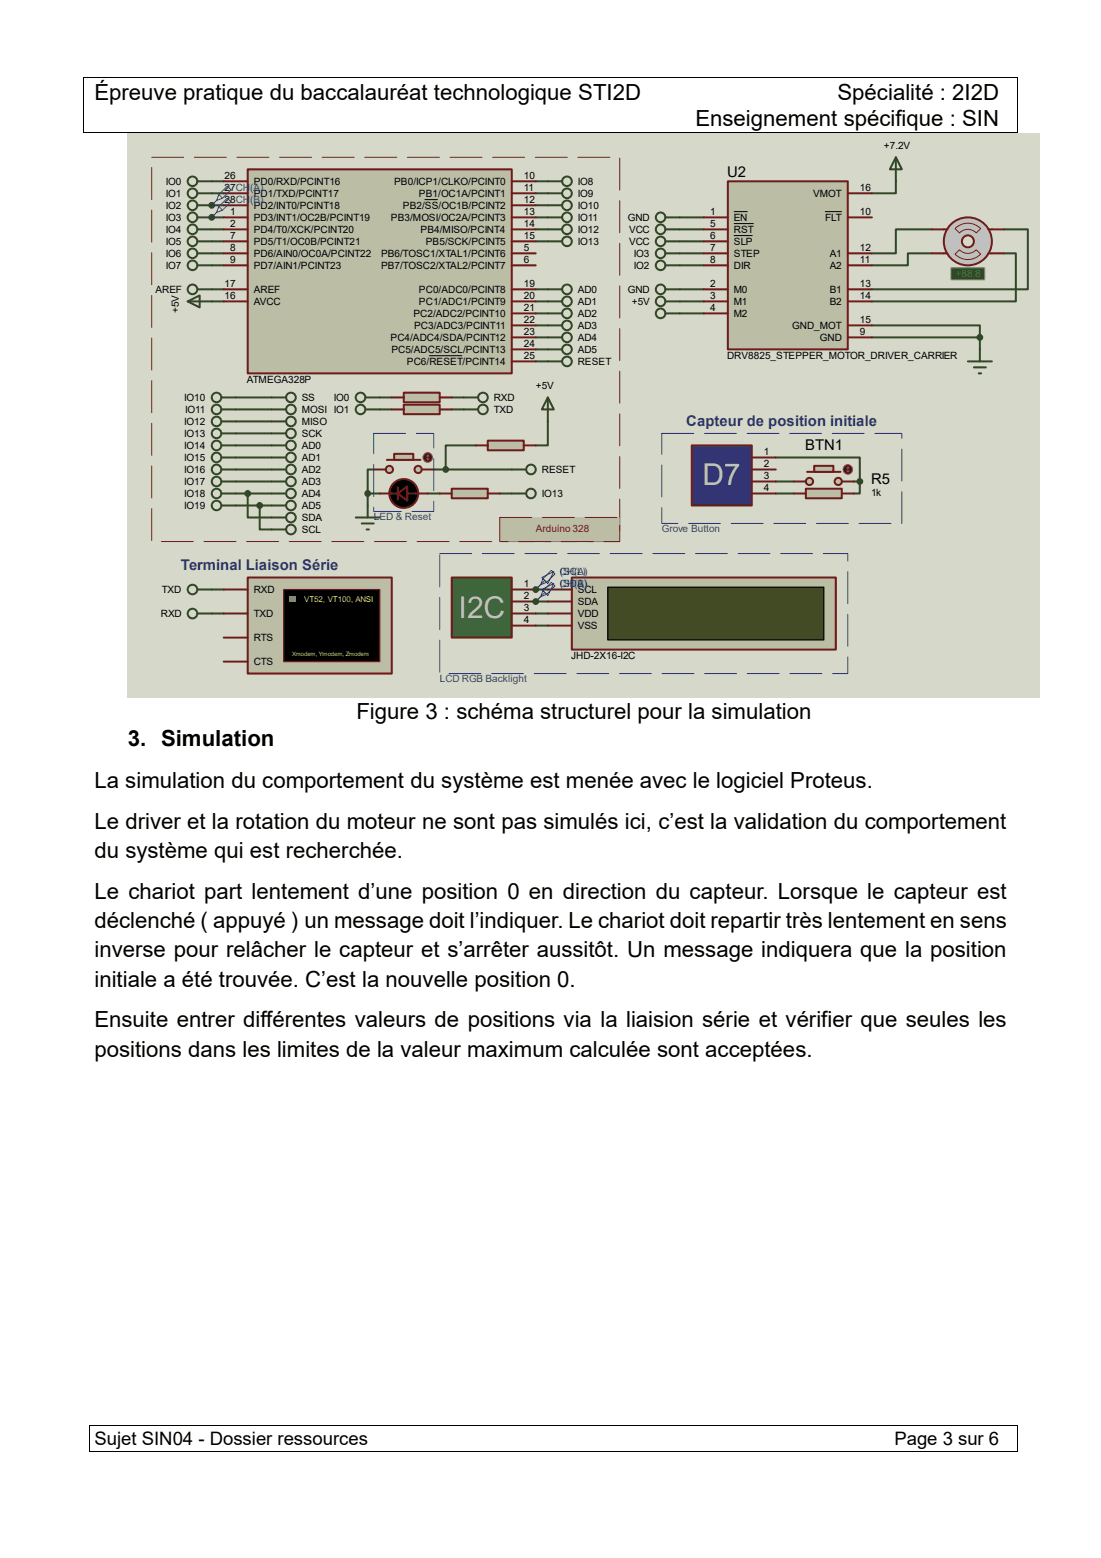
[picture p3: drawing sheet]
<svg xmlns="http://www.w3.org/2000/svg" width="210mm" height="297mm" viewBox="0 0 210 297" stroke-linecap="round" stroke-linejoin="round" font-family="sans-serif">
<path d="M15.9 14.6h.2v.2h-.2zM193.9 14.6h.2v.2h-.2z" fill="#000"/>
<path d="M15.9 14.7h178.2M16 14.8v5.2M194 14.8v5.2" fill="none" stroke="#000" stroke-width=".19"/>
<path d="M18 20h172.5v4.9h-172.5z" fill="#fff"/>
<path d="M15.9 25.2h.2v.2h-.2zM193.9 25.2h.2v.2h-.2z" fill="#000"/>
<path d="M15.9 25.3h178.2M16 20v5.2M194 20v5.2" fill="none" stroke="#000" stroke-width=".19"/>
<g fill="#fff">
<path d="M179.8 272.2h1.9v4.1h-1.9z"/>
<path d="M188.6 272.2h1.9v4.1h-1.9z"/>
<path d="M18 272.2h161.8v4.1h-161.8z"/>
<path d="M181.7 272.2h6.9v4.1h-6.9z"/>
</g>
<path d="M17 271.7h.1v.2h-.1zM17 276.6h.1v.2h-.1zM193.9 271.7h.2v.2h-.2zM193.9 276.6h.2v.2h-.2z" fill="#000"/>
<path d="M17 271.8h177.1M17 276.7h177.1M17.1 271.9v4.7M194 271.9v4.7" fill="none" stroke="#000" stroke-width=".19"/>
<path d="M24.4 25.4h174v107.6h-174z" fill="#d6d9c9"/>
<g fill="none" stroke="#314725" stroke-width=".38">
<path d="M40.4 36.9h2.3M40.4 34.6h2.3M102.2 36.9h2.3M102.2 34.6h2.3M102.2 39.1h2.3M40.4 55.2h2.3M40.4 57.5h2.3M40.4 50.6h2.3M40.4 48.3h2.3M40.4 46h2.3M40.4 43.7h2.3M102.2 46h2.3"/>
<path d="M102.2 43.7h2.3M102.2 41.4h2.3M102.2 55.2h2.3M102.2 57.5h2.3M102.2 59.8h2.3M45 75.8h6.8M45 78.1h6.8M72.4 75.8h2.3M72.4 78.1h2.3M86.1 75.8h2.4M86.1 78.1h2.4M102.2 62h2.3"/>
<path d="M102.2 64.3h2.3M102.2 66.6h2.3M102.2 68.9h2.3M45 94.1h6.8M45 96.4h6.8M45 89.5h6.8M45 84.9h6.8M45 87.2h6.8M45 91.8h6.8M45 80.3h6.8M45 82.6h6.8M47.2 94.1v4.6h4.6"/>
<path d="M49.5 96.4v4.5h2.3M70.1 94.1h2.3M70.1 94.1v2.3M71.3 89.5h-1.2v4.6M81.6 94.1h2.3M82.7 89.5h14.9M90.7 84.9h-5.7v4.6M95.3 94.1h2.3M104.5 80.3v4.6h-2.3M148 94.1h3.4M148 91.8h3.4M148 87.2h16v4.6"/>
<path d="M162.8 91.8h1.2M164 91.8v2.3h-1.2M102.2 112.4h2.3M102.2 117h2.3M102.2 119.3h2.3"/>
</g>
<circle cx="102.2" cy="112.4" r=".19" fill="#314725"/>
<path d="M102.2 114.7h2.3" fill="none" stroke="#314725" stroke-width=".38"/>
<circle cx="102.2" cy="114.7" r=".19" fill="#314725"/>
<g fill="none" stroke="#314725" stroke-width=".38">
<path d="M40.4 39.1h2.3M170.9 34.6v2.3h-4.6M40.4 41.4h2.3M129.6 59.8h4.6M129.6 57.5h4.6M129.6 55.2h4.6M129.6 50.6h4.6M129.6 48.3h4.6M129.6 46h4.6M129.6 43.7h4.6M129.6 41.4h4.6M177.7 43.7h-6.8v4.6h-4.6"/>
<path d="M177.7 48.3h-4.6v2.3h-6.8M191.5 43.7h4.5v11.5h-29.7M191.5 48.3h2.2v9.2h-27.4M166.3 62h20.6v2.3M166.3 64.3h20.6M186.9 64.3v2.3M40.4 117h2.3M40.4 112.4h2.3"/>
</g>
<path d="M47.2 32.3h50.4v38.9h-50.4z" fill-rule="evenodd" fill="#bbbea5" stroke="#701a1a" stroke-width=".38"/>
<g fill="none" stroke="#701a1a" stroke-width=".38">
<path d="M42.7 34.6h4.5M42.7 36.9h4.5M42.7 39.1h4.5M97.6 34.6h4.6M97.6 36.9h4.6M97.6 39.1h4.6M42.7 41.4h4.5M42.7 48.3h4.5M42.7 46h4.5M42.7 43.7h4.5M42.7 50.6h4.5M42.7 57.5h4.5"/>
<path d="M42.7 55.2h4.5M97.6 41.4h4.6M97.6 48.3h4.6M97.6 46h4.6M97.6 43.7h4.6M97.6 50.6h4.6M97.6 59.8h4.6M97.6 57.5h4.6M97.6 55.2h4.6M97.6 68.9h4.6M97.6 66.6h4.6M97.6 64.3h4.6"/>
<path d="M97.6 62h4.6"/>
</g>
<path d="M81 38.1h2.5M81.8 67.8h6.3" fill="none" stroke="#000" stroke-width=".19"/>
<g fill="none" stroke="#314725" stroke-width=".38">
<path d="M37.6 39.1h2.8M37.6 36.9h2.8M37.6 34.6h2.8M104.5 39.1h2.7M104.5 36.9h2.7M104.5 34.6h2.7M35.8 57.5l2.3-1.2v2.3zM35.8 57.5h4.6M37.6 50.6h2.8M37.6 48.3h2.8M37.6 46h2.8M37.6 43.7h2.8"/>
<path d="M37.6 41.4h2.8M37.6 55.2h2.8M104.5 46h2.7M104.5 43.7h2.7M104.5 41.4h2.7M104.5 55.2h2.7M104.5 57.5h2.7M104.5 59.8h2.7M51.8 75.8h2.8M51.8 78.1h2.8M104.5 62h2.7M104.5 64.3h2.7"/>
<path d="M104.5 66.6h2.7M104.5 68.9h2.7M51.8 80.3h2.8M51.8 82.6h2.8"/>
<circle cx="36.7" cy="36.9" r=".92"/>
<circle cx="36.7" cy="39.1" r=".92"/>
<circle cx="36.7" cy="34.6" r=".91"/>
<circle cx="108.1" cy="36.9" r=".92"/>
<circle cx="108.1" cy="39.1" r=".92"/>
<circle cx="108.1" cy="34.6" r=".91"/>
<circle cx="36.7" cy="43.7" r=".92"/>
<circle cx="36.7" cy="41.4" r=".92"/>
<circle cx="36.7" cy="55.2" r=".92"/>
<circle cx="36.7" cy="50.6" r=".91"/>
<circle cx="36.7" cy="46" r=".91"/>
<circle cx="36.7" cy="48.3" r=".91"/>
<circle cx="108.1" cy="43.7" r=".92"/>
<circle cx="108.1" cy="59.7" r=".92"/>
<circle cx="108.1" cy="41.4" r=".92"/>
<circle cx="108.1" cy="57.5" r=".92"/>
<circle cx="108.1" cy="55.2" r=".92"/>
<circle cx="108.1" cy="46" r=".91"/>
<circle cx="55.5" cy="78.1" r=".92"/>
<circle cx="55.5" cy="75.8" r=".92"/>
<circle cx="108.1" cy="68.9" r=".92"/>
<circle cx="108.1" cy="66.6" r=".91"/>
<circle cx="108.1" cy="64.3" r=".91"/>
<circle cx="108.1" cy="62" r=".91"/>
<circle cx="55.5" cy="80.4" r=".92"/>
<circle cx="55.5" cy="82.6" r=".92"/>
</g>
<path d="M93 84h6.9v1.9h-6.9z" fill-rule="evenodd" fill="#bbbea5" stroke="#701a1a" stroke-width=".38"/>
<path d="M72.4 94.1h3.5M75.9 92.9v2.3M77.7 94.1h3.9M90.7 84.9h2.3M99.9 84.9h2.3" fill="none" stroke="#701a1a" stroke-width=".38"/>
<path d="M104.5 75.8v4.5M104.5 75.8l1.1 2.3h-2.3z" fill="none" stroke="#314725" stroke-width=".38"/>
<g fill="#000" stroke="#701a1a" stroke-width=".38">
<path d="M75.9 94.1l1.8-1.4v2.8z" fill-rule="evenodd"/>
<circle cx="77" cy="94.1" r="2.75"/>
</g>
<path d="M86.1 93.2h6.9v1.8h-6.9z" fill-rule="evenodd" fill="#bbbea5" stroke="#701a1a" stroke-width=".38"/>
<path d="M83.9 94.1h2.2M93 94.1h2.3" fill="none" stroke="#701a1a" stroke-width=".38"/>
<path d="M67.8 98.7h4.6M69 99.8h2.3M70.1 96.4v2.3M69.9 100.9h.5" fill="none" stroke="#314725" stroke-width=".38"/>
<path d="M71.3 82.6h11.4v14.9h-11.4z" fill="none" stroke="#1d469d" stroke-width=".19" stroke-dasharray="6.1 2"/>
<path d="M77 74.9h6.9v1.8h-6.9z" fill-rule="evenodd" fill="#bbbea5" stroke="#701a1a" stroke-width=".38"/>
<path d="M74.7 75.8h2.3M83.9 75.8h2.2" fill="none" stroke="#701a1a" stroke-width=".38"/>
<path d="M77 77.2h6.9v1.8h-6.9z" fill-rule="evenodd" fill="#bbbea5" stroke="#701a1a" stroke-width=".38"/>
<path d="M74.7 78.1h2.3M83.9 78.1h2.2" fill="none" stroke="#701a1a" stroke-width=".38"/>
<g fill="none" stroke="#314725" stroke-width=".38">
<path d="M88.5 75.8h2.7M88.5 78.1h2.7"/>
<circle cx="92.1" cy="75.8" r=".91"/>
<circle cx="92.1" cy="78.1" r=".91"/>
</g>
<g fill="#bbbea5" stroke="#701a1a" stroke-width=".38">
<circle cx="79.7" cy="89.5" r=".69"/>
<circle cx="74.3" cy="89.5" r=".69"/>
</g>
<path d="M73.8 87.7h6.4" fill="none" stroke="#701a1a" stroke-width=".38"/>
<path d="M75.2 86.5h3.6v1.2h-3.6z" fill-rule="evenodd" fill="#bbbea5" stroke="#701a1a" stroke-width=".38"/>
<path d="M71.3 89.5h2.3M80.4 89.5h2.3" fill="none" stroke="#701a1a" stroke-width=".38"/>
<circle cx="81.6" cy="87.2" r=".91" fill="#3c0e14" stroke="#ee3834" stroke-width=".19"/>
<path d="M81.3 87l.3-.2 .2 .2M81.3 87.4l.3 .3M81.6 86.8v.9M81.8 87.4l-.2 .3" fill="none" stroke="#ee3834" stroke-width=".19"/>
<g fill="none" stroke="#314725" stroke-width=".38">
<path d="M42.2 75.8h2.8M42.2 78.1h2.8M69.7 75.8h2.7M69.7 78.1h2.7M42.2 80.3h2.8M42.2 82.6h2.8M97.6 94.1h2.8M97.6 89.5h2.8"/>
<circle cx="41.3" cy="78.1" r=".91"/>
<circle cx="41.3" cy="75.8" r=".91"/>
<circle cx="68.8" cy="78.1" r=".91"/>
<circle cx="68.8" cy="75.8" r=".91"/>
<circle cx="41.3" cy="80.3" r=".91"/>
<circle cx="41.3" cy="82.6" r=".91"/>
<circle cx="101.3" cy="89.5" r=".92"/>
<circle cx="101.3" cy="94.1" r=".91"/>
</g>
<g fill="#314725" stroke="#314725" stroke-width=".38">
<circle cx="85" cy="89.5" r=".46"/>
<circle cx="70.1" cy="94.1" r=".46"/>
</g>
<path d="M28.9 30h89.3v73.3h-89.3z" fill="none" stroke="#701a1a" stroke-width=".19" stroke-dasharray="6.1 2"/>
<path d="M95.3 98.7h22.9v4.6h-22.9z" fill-rule="evenodd" fill="#bbbea5" stroke="#701a1a" stroke-width=".19" stroke-dasharray="6.1 2"/>
<g fill="none" stroke="#314725" stroke-width=".38">
<path d="M42.2 84.9h2.8M42.2 87.2h2.8M42.2 89.5h2.8M42.2 91.8h2.8M42.2 94.1h2.8M42.2 96.4h2.8M51.8 84.9h2.8M51.8 87.2h2.8M51.8 89.5h2.8M51.8 91.8h2.8M51.8 94.1h2.8M51.8 96.4h2.8"/>
<path d="M51.8 98.7h2.8M51.8 100.9h2.8"/>
<circle cx="41.3" cy="89.5" r=".92"/>
<circle cx="41.3" cy="84.9" r=".91"/>
<circle cx="41.3" cy="87.2" r=".91"/>
<circle cx="41.3" cy="96.4" r=".91"/>
<circle cx="41.3" cy="94.1" r=".91"/>
<circle cx="41.3" cy="91.8" r=".91"/>
<circle cx="55.5" cy="89.5" r=".92"/>
<circle cx="55.5" cy="98.7" r=".92"/>
<circle cx="55.5" cy="84.9" r=".92"/>
<circle cx="55.5" cy="87.2" r=".92"/>
<circle cx="55.5" cy="94.1" r=".92"/>
<circle cx="55.5" cy="96.4" r=".92"/>
<circle cx="55.5" cy="91.8" r=".92"/>
<circle cx="55.5" cy="101" r=".92"/>
</g>
<g fill="#314725" stroke="#314725" stroke-width=".38">
<circle cx="47.2" cy="94.1" r=".46"/>
<circle cx="49.5" cy="96.4" r=".46"/>
</g>
<path d="M109.1 110.1h50.3v13.7h-50.3z" fill-rule="evenodd" fill="#bbbea5" stroke="#701a1a" stroke-width=".38"/>
<path d="M115.9 112h41.2v10h-41.2z" fill-rule="evenodd" fill="#424b23" stroke="#000" stroke-width=".23"/>
<path d="M104.5 119.3h4.6M104.5 112.4h4.6M104.5 117h4.6M104.5 114.7h4.6" fill="none" stroke="#701a1a" stroke-width=".38"/>
<path d="M86.1 110.1h11.5v11.5h-11.5z" fill-rule="evenodd" fill="#3e6537" stroke="#701a1a" stroke-width=".38"/>
<path d="M97.6 117h4.6M97.6 119.3h4.6M97.6 112.4h4.6M97.6 114.7h4.6" fill="none" stroke="#701a1a" stroke-width=".38"/>
<path d="M83.9 105.5h77.8v22.9h-77.8z" fill="none" stroke="#1d469d" stroke-width=".19" stroke-dasharray="6.1 2"/>
<g fill="#bbbea5" stroke="#701a1a" stroke-width=".38">
<circle cx="159.9" cy="91.8" r=".69"/>
<circle cx="154.4" cy="91.8" r=".69"/>
</g>
<path d="M153.9 90h6.4" fill="none" stroke="#701a1a" stroke-width=".38"/>
<path d="M155.3 88.8h3.6v1.2h-3.6z" fill-rule="evenodd" fill="#bbbea5" stroke="#701a1a" stroke-width=".38"/>
<path d="M151.4 91.8h2.3M160.5 91.8h2.3" fill="none" stroke="#701a1a" stroke-width=".38"/>
<circle cx="161.7" cy="89.5" r=".92" fill="#3c0e14" stroke="#ee3834" stroke-width=".19"/>
<path d="M161.5 89.3l.2-.3 .2 .3M161.5 89.7l.2 .3M161.7 89v1M161.9 89.7l-.2 .3" fill="none" stroke="#ee3834" stroke-width=".19"/>
<path d="M153.7 93.2h6.8v1.8h-6.8z" fill-rule="evenodd" fill="#bbbea5" stroke="#701a1a" stroke-width=".38"/>
<path d="M151.4 94.1h2.3M160.5 94.1h2.3" fill="none" stroke="#701a1a" stroke-width=".38"/>
<path d="M131.9 84.9h11.5v11.5h-11.5z" fill-rule="evenodd" fill="#323474" stroke="#701a1a" stroke-width=".38"/>
<path d="M143.4 89.5h4.6M143.4 87.2h4.6M143.4 94.1h4.6M143.4 91.8h4.6" fill="none" stroke="#701a1a" stroke-width=".38"/>
<g fill="#314725" stroke="#314725" stroke-width=".38">
<circle cx="164" cy="91.8" r=".46"/>
<circle cx="102.2" cy="112.4" r=".46"/>
<circle cx="102.2" cy="114.7" r=".46"/>
</g>
<path d="M126.2 82.6h45.8v17.2h-45.8z" fill="none" stroke="#1d469d" stroke-width=".19" stroke-dasharray="6.1 2"/>
<path d="M103.3 110.1l2.3-1.1-1.1 2.3zM103.3 112.4l2.3-1.1-1.1 2.2zM103.5 110.3l1.7-1.6 .6 .7-1.6 1.6-1.1 .5zM103.5 112.6l1.7-1.6 .6 .7-1.6 1.6-1.1 .5zM103.5 110.3l.7 .7M103.5 112.6l.7 .7M103.8 110.8l-1.6 1.6 .9-.9M103.8 113.1l-1.6 1.6 .9-.9" fill="none" stroke="#1d469d" stroke-width=".19"/>
<path d="M47.2 110.1h27.5v18.3h-27.5z" fill-rule="evenodd" fill="#bbbea5" stroke="#701a1a" stroke-width=".38"/>
<path d="M54.1 112.4h18.3v13.7h-18.3z" fill-rule="evenodd" fill="#000" stroke="#701a1a" stroke-width=".23"/>
<path d="M55.2 113.5h1.2v1.2h-1.2z" fill="#66bc45"/>
<path d="M42.7 112.4h4.5M42.7 117h4.5M42.7 121.6h4.5M42.7 126.1h4.5" fill="none" stroke="#701a1a" stroke-width=".38"/>
<g fill="none" stroke="#314725" stroke-width=".38">
<path d="M37.6 112.4h2.8M37.6 117h2.8"/>
<circle cx="36.7" cy="117" r=".92"/>
<circle cx="36.7" cy="112.4" r=".91"/>
</g>
<g fill="#314725" stroke="#314725" stroke-width=".38">
<circle cx="40.4" cy="39.1" r=".45"/>
<circle cx="40.4" cy="41.4" r=".45"/>
</g>
<path d="M41.3 38.2l-.9 .9M41.7 37.1l1.6-1.6 .7 .7-1.6 1.6-1.1 .4zM41.7 39.4l1.6-1.6 .7 .7-1.6 1.6-1.1 .4zM41.7 37.1l.7 .7M41.7 39.4l.7 .7M41.3 40.5l-.9 .9" fill="none" stroke="#1d469d" stroke-width=".19"/>
<path d="M138.8 34.6h22.9v32h-22.9z" fill-rule="evenodd" fill="#bbbea5" stroke="#701a1a" stroke-width=".38"/>
<g fill="none" stroke="#701a1a" stroke-width=".38">
<path d="M161.7 36.9h4.6M134.2 41.4h4.6M134.2 43.7h4.6M134.2 46h4.6M134.2 48.3h4.6M134.2 50.6h4.6M134.2 55.2h4.6M134.2 57.5h4.6M134.2 59.8h4.6M161.7 41.4h4.6M161.7 48.3h4.6M161.7 50.6h4.6"/>
<path d="M161.7 55.2h4.6M161.7 57.5h4.6M161.7 64.3h4.6M161.7 62h4.6"/>
</g>
<path d="M140 40.3h2.6M140 42.6h3.7M140 44.9h3.5M157.3 40.3h3.2" fill="none" stroke="#000" stroke-width=".19"/>
<g fill="none" stroke="#314725" stroke-width=".38">
<path d="M170.9 30v4.6M170.9 30l1.1 2.3h-2.3zM126.9 59.8h2.7M126.9 57.5h2.7M126.9 55.2h2.7M126.9 50.6h2.7M126.9 48.3h2.7M126.9 46h2.7M126.9 43.7h2.7M126.9 41.4h2.7M184.6 68.9h4.6M185.7 70h2.3"/>
<path d="M186.6 71.2h.5M186.9 66.6v2.3"/>
<circle cx="126" cy="43.7" r=".92"/>
<circle cx="126" cy="59.7" r=".92"/>
<circle cx="126" cy="57.5" r=".91"/>
<circle cx="126" cy="41.4" r=".91"/>
<circle cx="126" cy="55.2" r=".91"/>
<circle cx="126" cy="48.3" r=".91"/>
<circle cx="126" cy="46" r=".91"/>
<circle cx="126" cy="50.6" r=".91"/>
</g>
<circle cx="186.9" cy="64.3" r=".46" fill="#314725" stroke="#314725" stroke-width=".38"/>
<circle cx="184.6" cy="46" r="4.6" fill="#c0c0c0" stroke="#701a1a" stroke-width=".38"/>
<circle cx="184.6" cy="46" r="1.14" fill="#d6d9c9" stroke="#701a1a" stroke-width=".38"/>
<path d="M180 43.7h.7M180 48.3h.7M188.5 43.7h.7M188.5 48.3h.7" fill="none" stroke="#701a1a" stroke-width=".38"/>
<path d="M181.4 51.1h6.4v2.2h-6.4z" fill-rule="evenodd" fill="#314725" stroke="#66bc45" stroke-width=".19"/>
<path d="M182.1 48.5l.9-.9a2.21 2.21 0 0 0 3.2 0l.8 .9a3.4 3.4 0 0 1-4.9 0zM182.1 43.6a3.4 3.4 0 0 1 4.9 0l-.8 .8a2.21 2.21 0 0 0-3.2 0z" fill="none" stroke="#701a1a" stroke-width=".19"/>
<path d="M177.7 43.7h2.3M177.7 48.3h2.3M189.2 43.7h2.3M189.2 48.3h2.3" fill="none" stroke="#701a1a" stroke-width=".38"/>
<g font-size="5.7" fill="#c0c0c0">
<text x="134" y="92.6">D7</text>
<text x="87.5" y="117.8">I2C</text>
</g>
<g font-size="4.2">
<text x="18" y="19.1">Épreuve pratique du baccalauréat technologique STI2D</text>
<text x="159.7" y="19.1">Spécialité : 2I2D</text>
<text x="132.6" y="24">Enseignement spécifique : SIN</text>
<text x="68" y="137">Figure 3 : schéma structurel pour la simulation</text>
<text x="24.4" y="142.2">3. Simulation</text>
<text x="18" y="150.3">La simulation du comportement du système est menée avec le logiciel Proteus.</text>
<text x="18" y="158">Le driver et la rotation du moteur ne sont pas simulés ici, c’est la validation du comportement</text>
<text x="18" y="163.6">du système qui est recherchée.</text>
<text x="18" y="171.3">Le chariot part lentement d’une position 0 en direction du capteur. Lorsque le capteur est</text>
<text x="18" y="177">déclenché ( appuyé ) un message doit l’indiquer. Le chariot doit repartir très lentement en sens</text>
<text x="18" y="182.5">inverse pour relâcher le capteur et s’arrêter aussitôt. Un message indiquera que la position</text>
<text x="18" y="188.2">initiale a été trouvée. C’est la nouvelle position 0.</text>
<text x="18" y="195.9">Ensuite entrer différentes valeurs de positions via la liaision série et vérifier que seules les</text>
<text x="18" y="201.5">positions dans les limites de la valeur maximum calculée sont acceptées.</text>
</g>
<g font-size="3.5">
<text x="18" y="275.5">Sujet SIN04 - Dossier ressources</text>
<text x="170.6" y="275.5">Page 3 sur 6</text>
</g>
<g font-size="2.8">
<text x="138.7" y="33.7">U2</text>
<text x="153.5" y="85.7">BTN1</text>
<text x="166.1" y="92.4">R5</text>
</g>
<g font-size="2.8" fill="#323474">
<text x="130.9" y="81.3">Capteur de position initiale</text>
<text x="34.5" y="108.8">Terminal Liaison Série</text>
</g>
<g font-size="1.9">
<text x="168.6" y="28.3">+7.2V</text>
<text x="31.6" y="35.2">IO0</text>
<text x="42.8" y="34.1">26</text>
<text x="48.4" y="35.2">PD0/RXD/PCINT16</text>
<text x="75.2" y="35.2">PB0/ICP1/CLKO/PCINT0</text>
<text x="99.9" y="34.1">10</text>
<text x="110.2" y="35.2">IO8</text>
<text x="31.6" y="39.8">IO2</text>
<text x="31.6" y="37.5">IO1</text>
<text x="42.8" y="38.7">28CH(B)</text>
<text x="42.8" y="36.4">27CH(A)</text>
<text x="43.9" y="41">1</text>
<text x="48.4" y="39.8">PD2/INT0/PCINT18</text>
<text x="48.4" y="37.5">PD1/TXD/PCINT17</text>
<text x="76.9" y="39.8">PB2/SS/OC1B/PCINT2</text>
<text x="79.9" y="37.5">PB1/OC1A/PCINT1</text>
<text x="99.9" y="36.4">11</text>
<text x="99.9" y="41">13</text>
<text x="99.9" y="38.7">12</text>
<text x="110.2" y="37.5">IO9</text>
<text x="110.2" y="39.8">IO10</text>
<text x="135.5" y="41">1</text>
<text x="155.1" y="37.5">VMOT</text>
<text x="164" y="36.4">16</text>
<text x="164" y="41">10</text>
<text x="31.6" y="46.6">IO5</text>
<text x="31.6" y="44.3">IO4</text>
<text x="31.6" y="42.1">IO3</text>
<text x="43.9" y="47.9">8</text>
<text x="43.9" y="45.6">7</text>
<text x="43.9" y="43.3">2</text>
<text x="48.4" y="46.6">PD5/T1/OC0B/PCINT21</text>
<text x="48.4" y="44.3">PD4/T0/XCK/PCINT20</text>
<text x="48.4" y="42.1">PD3/INT1/OC2B/PCINT19</text>
<text x="74.6" y="42.1">PB3/MOSI/OC2A/PCINT3</text>
<text x="80.2" y="44.3">PB4/MISO/PCINT4</text>
<text x="81.2" y="46.6">PB5/SCK/PCINT5</text>
<text x="99.9" y="47.9">5</text>
<text x="99.9" y="45.6">15</text>
<text x="99.9" y="43.3">14</text>
<text x="110.2" y="42.1">IO11</text>
<text x="110.2" y="44.3">IO12</text>
<text x="110.2" y="46.6">IO13</text>
<text x="119.7" y="42.1">GND</text>
<text x="120" y="46.6">VCC</text>
<text x="120" y="44.3">VCC</text>
<text x="135.5" y="47.9">7</text>
<text x="135.5" y="43.3">5</text>
<text x="135.5" y="45.6">6</text>
<text x="140" y="42.1">EN</text>
<text x="140" y="44.3">RST</text>
<text x="140" y="46.6">SLP</text>
<text x="157.4" y="42.1">FLT</text>
<text x="164" y="47.9">12</text>
<text x="31.6" y="51.2">IO7</text>
<text x="31.6" y="48.9">IO6</text>
<text x="43.9" y="50.1">9</text>
<text x="48.4" y="48.9">PD6/AIN0/OC0A/PCINT22</text>
<text x="48.4" y="51.2">PD7/AIN1/PCINT23</text>
<text x="72.7" y="51.2">PB7/TOSC2/XTAL2/PCINT7</text>
<text x="72.7" y="48.9">PB6/TOSC1/XTAL1/PCINT6</text>
<text x="99.9" y="50.1">6</text>
<text x="120.9" y="51.2">IO2</text>
<text x="120.9" y="48.9">IO3</text>
<text x="135.5" y="50.1">8</text>
<text x="140" y="51.2">DIR</text>
<text x="140" y="48.9">STEP</text>
<text x="158.3" y="48.9">A1</text>
<text x="158.3" y="51.2">A2</text>
<text x="164" y="50.1">11</text>
<text x="29.6" y="55.8">AREF</text>
<text x="34.1" y="59.8" transform="rotate(-90 34.1 59.8)">+5V</text>
<text x="42.8" y="57">16</text>
<text x="42.8" y="54.7">17</text>
<text x="48.4" y="58.1">AVCC</text>
<text x="48.4" y="55.8">AREF</text>
<text x="79.9" y="58.1">PC1/ADC1/PCINT9</text>
<text x="79.9" y="55.8">PC0/ADC0/PCINT8</text>
<text x="99.9" y="57">20</text>
<text x="99.9" y="54.7">19</text>
<text x="99.9" y="59.3">21</text>
<text x="110.2" y="55.8">AD0</text>
<text x="110.2" y="58.1">AD1</text>
<text x="119.7" y="55.8">GND</text>
<text x="120.5" y="58.1">+5V</text>
<text x="135.5" y="54.7">2</text>
<text x="135.5" y="57">3</text>
<text x="135.5" y="59.3">4</text>
<text x="140" y="55.8">M0</text>
<text x="140" y="58.1">M1</text>
<text x="158.3" y="55.8">B1</text>
<text x="158.3" y="58.1">B2</text>
<text x="164" y="54.7">13</text>
<text x="164" y="57">14</text>
<text x="74.5" y="64.9">PC4/ADC4/SDA/PCINT12</text>
<text x="78.8" y="60.4">PC2/ADC2/PCINT10</text>
<text x="79" y="62.7">PC3/ADC3/PCINT11</text>
<text x="99.9" y="61.6">22</text>
<text x="99.9" y="63.9">23</text>
<text x="110.2" y="60.4">AD2</text>
<text x="110.2" y="62.7">AD3</text>
<text x="110.2" y="64.9">AD4</text>
<text x="140" y="60.4">M2</text>
<text x="151.1" y="62.7">GND_MOT</text>
<text x="156.4" y="64.9">GND</text>
<text x="164" y="61.6">15</text>
<text x="164" y="63.9">9</text>
<text x="74.7" y="67.2">PC5/ADC5/SCL/PCINT13</text>
<text x="77.6" y="69.5">PC6/RESET/PCINT14</text>
<text x="99.9" y="66.2">24</text>
<text x="99.9" y="68.5">25</text>
<text x="110.2" y="67.2">AD5</text>
<text x="110.2" y="69.5">RESET</text>
<text x="138.7" y="68.5">DRV8825_STEPPER_MOTOR_DRIVER_CARRIER</text>
<text x="35.1" y="76.4">IO10</text>
<text x="47.1" y="73">ATMEGA328P</text>
<text x="57.6" y="76.4">SS</text>
<text x="63.7" y="76.4">IO0</text>
<text x="94.2" y="76.4">RXD</text>
<text x="102.2" y="74.1">+5V</text>
<text x="35.1" y="81">IO12</text>
<text x="35.1" y="83.3">IO13</text>
<text x="35.3" y="78.7">IO11</text>
<text x="57.6" y="78.7">MOSI IO1</text>
<text x="57.6" y="81">MISO</text>
<text x="57.6" y="83.3">SCK</text>
<text x="94.2" y="78.7">TXD</text>
<text x="35.1" y="85.6">IO14</text>
<text x="35.1" y="87.8">IO15</text>
<text x="57.6" y="85.6">AD0</text>
<text x="57.6" y="87.8">AD1</text>
<text x="145.7" y="89.1">2</text>
<text x="145.7" y="86.8">1</text>
<text x="35.1" y="90.1">IO16</text>
<text x="35.1" y="92.4">IO17</text>
<text x="35.1" y="94.7">IO18</text>
<text x="57.6" y="90.1">AD2</text>
<text x="57.6" y="92.4">AD3</text>
<text x="57.6" y="94.7">AD4</text>
<text x="103.3" y="94.7">IO13</text>
<text x="103.3" y="90.1">RESET</text>
<text x="145.7" y="93.6">4</text>
<text x="145.7" y="91.4">3</text>
<text x="166.1" y="94.6">1k</text>
<text x="35.1" y="97">IO19</text>
<text x="57.6" y="97">AD5</text>
<text x="57.6" y="99.3">SDA</text>
<text x="57.6" y="101.6">SCL</text>
<text x="30.8" y="113">TXD</text>
<text x="48.4" y="113">RXD</text>
<text x="99.9" y="112">1</text>
<text x="110.2" y="113">SCL</text>
<text x="30.7" y="117.6">RXD</text>
<text x="48.4" y="117.6">TXD</text>
<text x="99.9" y="116.5">3</text>
<text x="99.9" y="118.8">4</text>
<text x="99.9" y="114.2">2</text>
<text x="110.2" y="119.9">VSS</text>
<text x="110.2" y="117.6">VDD</text>
<text x="110.2" y="115.3">SDA</text>
<text x="48.4" y="122.2">RTS</text>
<text x="108.9" y="125.7">JHD-2X16-I2C</text>
<text x="48.4" y="126.7">CTS</text>
</g>
<text font-size="1.9" fill="#488242" x="182.2" y="52.8">+88.8</text>
<g font-size="1.9" fill="#1d469d">
<text x="71.3" y="99.2">LED &amp; Reset</text>
<text x="126.2" y="101.5">Grove Button</text>
<text x="106.8" y="109.6">CH(A)</text>
<text x="106.8" y="111.9">CH(B)</text>
<text x="106.8" y="109.6">(SCL)</text>
<text x="106.8" y="111.9">(SDA)</text>
<text x="83.9" y="130.1">LCD RGB Backlight</text>
</g>
<text font-size="1.9" fill="#701a1a" x="102.2" y="101.5">Arduino 328</text>
<text font-size="1.5" fill="#e6e651" x="58" y="114.7">VT52, VT100, ANSI</text>
<text font-size="1.1" fill="#e6e651" x="55.7" y="125.1">Xmodem, Ymodem, Zmodem</text>
</svg>
